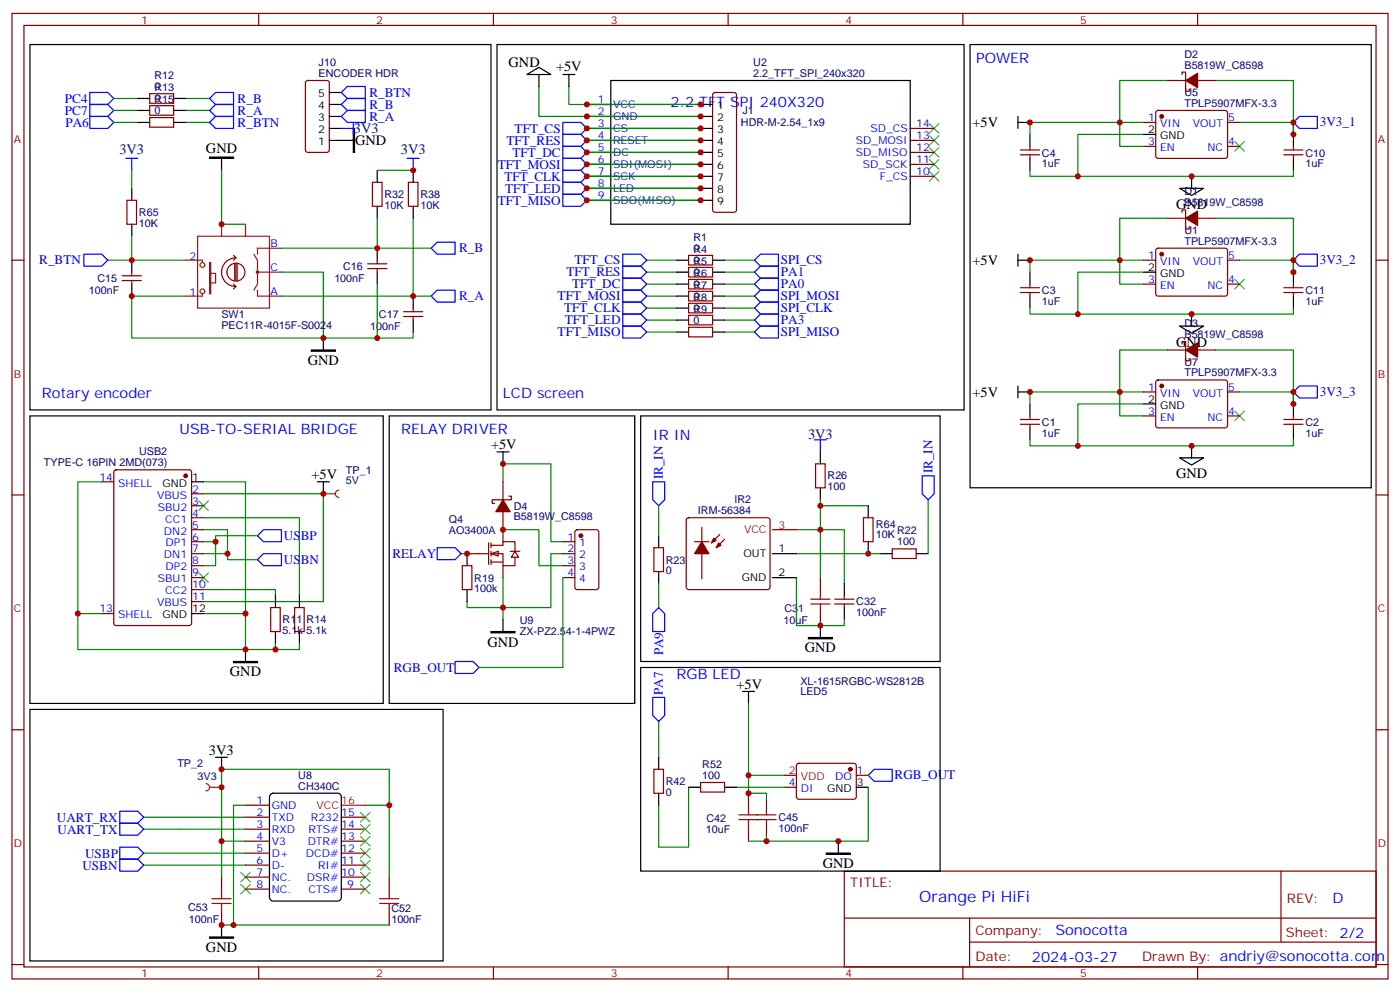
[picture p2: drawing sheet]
<svg xmlns="http://www.w3.org/2000/svg" width="412mm" height="292mm" viewBox="0 0 412 292" stroke-linecap="round" stroke-linejoin="round" font-family="sans-serif">
<g fill="none" stroke="#870000" stroke-width=".35">
<path d="M3.5 4h405.4v284.3h-405.4zM7.1 7.5h398.2v277.3h-398.2zM76.2 4v3.5M145.3 4v3.5M214.5 4v3.5M283.6 4v3.5M352.8 4v3.5M44.1 34.6h7.1v2.9h-7.1zM44.1 31.1h7.1v2.8h-7.1zM44.1 27.6h7.1v2.8h-7.1zM90.2 23.9l.5-.2h5.6l.7 .4v20.1l-.4 .6-5.9 .1-.7-.5v-20zM172.9 37.8h7"/>
<path d="M172.9 30.8h7M172.9 34.3h7M210.1 27.4l.5-.2h5.7l.5 .2 .2 .5v33.9l-.3 .5-.4 .2h-5.7l-.5-.2-.2-.5v-33.9zM268.1 37.8h7.1M37.4 59h2.8v7h-2.8zM109.7 53.7h2.8v7h-2.8zM120.3 53.7h2.8v7h-2.8zM172.9 41.3h7M172.9 44.9h7M172.9 48.4h7M172.9 51.9h7M172.9 55.5h7"/>
<path d="M172.9 59h7M268.1 41.3h7.1M268.1 44.9h7.1M268.1 48.4h7.1M268.1 51.9h7.1M3.5 76.6h3.6M108.3 79.1h5.6M108.3 77.7h5.6M111.1 76.6v1.1M111.1 79.1v1.1M202.8 78.7h7.1v2.9h-7.1zM202.8 75.2h7.1v2.8h-7.1z"/>
<path d="M405.3 76.6h3.6M36 82.6h5.6M36 81.2h5.6M38.8 80.2v1M38.8 82.6v1.1M118.9 93.2h5.6M118.9 91.8h5.6M121.7 90.7v1.1M121.7 93.2v1.1M202.8 96.4h7.1v2.8h-7.1zM202.8 92.9h7.1v2.8h-7.1zM202.8 89.3h7.1v2.8h-7.1z"/>
<path d="M202.8 85.8h7.1v2.8h-7.1zM202.8 82.3h7.1v2.8h-7.1zM33.7 138.6l.5-.2h21.5l.7 .4v44.7l-.4 .7h-21.8l-.6-.4-.1-44.7zM3.5 145.8h3.6M30 141.9h3.5M56.4 145.4h3.6M56.4 148.9h3.6M56.4 152.5h3.6M56.4 156h3.6M56.4 159.5h3.6M405.3 145.8h3.6M56.4 163.1h3.6"/>
<path d="M56.4 166.6h3.6M56.4 170.1h3.6M56.4 173.6h3.6M56.4 177.2h3.6M30 180.7h3.5M3.5 214.9h3.6M405.3 214.9h3.6M72.3 237.1h7.1M65.3 258.3v3.5M72.3 240.7h7.1M72.3 244.2h7.1M72.3 247.7h7.1"/>
<path d="M72.3 251.2h7.1M72.3 254.8h7.1M72.3 258.3h7.1M100.5 240.7h7.1M100.5 244.2h7.1M100.5 247.7h7.1M100.5 251.2h7.1M100.5 254.8h7.1M100.5 258.3h7.1M114.7 258.3v3.5M248.7 256.5h156.6v28.3h-156.6zM377.3 256.6v20.8"/>
<path d="M65.3 268.9v3.5M72.3 261.8h7.1M100.5 261.8h7.1M114.7 268.9v3.5M248.7 270.4h156.5M285.6 277.4h119.6M285.6 270.4v14.1M3.5 284.1h3.6M76.2 284.8v3.5M145.3 284.8v3.5M214.5 284.8v3.5M283.6 284.8v3.5"/>
<path d="M352.8 284.8v3.5M405.3 284.1h3.6"/>
</g>
<path d="M104.1 37.8h.3v7.1h-.3zM61.7 46.3h7.1v.3h-7.1zM91.7 103.1h7.1v.3h-7.1zM68.8 194.8h7v.4h-7zM61.7 275.9h7.1v.4h-7.1z" fill="#000" stroke="#000" stroke-width=".35"/>
<g fill="none" stroke="#000" stroke-width=".35">
<path d="M8.8 13.1h135.8v107.6h-135.8zM146.4 13.1h137.6v107.6h-137.6zM40.6 36.1h3.5M40.6 32.5h3.5M40.6 29h3.5M51.2 36.1h3.5M51.2 32.5h3.5M51.2 29h3.5M97 37.8h3.5M97 34.3h3.5M97 30.8h3.5M97 27.2h3.5"/>
<path d="M155.2 21.9l3.5-2.1 3.6 2.1zM158.7 21.9v3.6M165.8 21.9h3.5M167.6 21.9v3.6M179.9 23.7h88.2v42.3h-88.2zM206.4 37.8h3.5M206.4 34.3h3.5M206.4 30.8h3.5M38.8 55.5v3.5M65.3 46.6v3.6M97 41.3h7.1M111.1 50.2v3.5"/>
<path d="M121.7 50.2v3.5M206.4 41.3h3.5M206.4 44.9h3.5M206.4 48.4h3.5M206.4 51.9h3.5M206.4 55.5h3.5M206.4 59h3.5M38.8 66v3.6M38.8 76.6v3.6M111.1 60.7v3.6M111.1 73.1v3.5M121.7 60.7v3.6"/>
<path d="M199.3 76.6h3.5M209.9 76.6h3.5M38.8 83.7v3.5M95.2 99.6v3.5M111.1 80.2v3.5M121.7 87.2v3.5M121.7 94.3v3.5M199.3 97.8h3.5M199.3 94.3h3.5M199.3 90.7h3.5M199.3 87.2h3.5M199.3 83.7h3.5"/>
<path d="M199.3 80.2h3.5M209.9 97.8h3.5M209.9 94.3h3.5M209.9 90.7h3.5M209.9 87.2h3.5M209.9 83.7h3.5M209.9 80.2h3.5M8.8 122.5h104.1v84.7h-104.1zM56.4 141.9h3.6M56.4 180.7h3.6M72.3 191.3v3.5M8.8 208.9h121.7v74.1h-121.7z"/>
<path d="M63.5 223h3.5M65.3 223v3.6M79.6 234l.8-.4h19.1l.8 .4 .2 .7v29.6l-.4 .9-.6 .2h-19.1l-.8-.5-.2-.6v-29.6zM65.3 272.4v3.5"/>
</g>
<g fill="none" stroke="#00f" stroke-width=".35">
<path d="M26.5 30.8h5.2l1.8 1.7-1.8 1.8h-5.2zM26.5 27.2h5.2l1.8 1.8-1.8 1.8h-5.2zM26.5 34.3h5.2l1.8 1.8-1.8 1.7h-5.2zM63.5 34.3h5.3v3.5h-5.3l-1.8-1.7zM63.5 30.8h5.3v3.5h-5.3l-1.8-1.8zM63.5 27.2h5.3v3.6h-5.3l-1.8-1.8zM100.5 34.3l1.8-1.8h5.3v3.6h-5.3zM100.5 30.8l1.8-1.8h5.3v3.5h-5.3zM100.5 27.2l1.8-1.7h5.3v3.5h-5.3zM100.5 37.8h3.6M104.1 36.1v3.5M165.8 39.6h5.3l1.8 1.7-1.8 1.8h-5.3z"/>
<path d="M165.8 36.1h5.3l1.8 1.7-1.8 1.8h-5.3zM37 46.6h3.6M38.8 46.6v3.6M119.9 46.6h3.6M121.7 46.6v3.6M165.8 57.2h5.3l1.8 1.8-1.8 1.7h-5.3zM165.8 53.7h5.3l1.8 1.8-1.8 1.7h-5.3zM165.8 50.2h5.3l1.8 1.7-1.8 1.8h-5.3zM165.8 46.6h5.3l1.8 1.8-1.8 1.8h-5.3zM165.8 43.1h5.3l1.8 1.8-1.8 1.7h-5.3zM24.7 74.9h5.3l1.7 1.7-1.7 1.8h-5.3zM127 73.1l1.8-1.8h5.3v3.6h-5.3z"/>
<path d="M183.4 78.4h5.3l1.8 1.8-1.8 1.7h-5.3zM183.4 74.9h5.3l1.8 1.7-1.8 1.8h-5.3zM222.2 76.6l1.8-1.7h5.3v3.5h-5.3zM224 78.4h5.3v3.5h-5.3l-1.8-1.7zM127 87.2l1.8-1.8h5.3v3.6h-5.3zM183.4 96h5.3l1.8 1.8-1.8 1.8h-5.3zM183.4 92.5h5.3l1.8 1.8-1.8 1.7h-5.3zM183.4 89h5.3l1.8 1.7-1.8 1.8h-5.3zM183.4 85.4h5.3l1.8 1.8-1.8 1.8h-5.3zM183.4 81.9h5.3l1.8 1.8-1.8 1.7h-5.3zM222.2 94.3l1.8-1.8h5.3v3.5h-5.3zM222.2 83.7l1.8-1.8h5.3v3.5h-5.3z"/>
<path d="M222.2 87.2l1.8-1.8h5.3v3.6h-5.3zM222.2 90.7l1.8-1.7h5.3v3.5h-5.3zM224 96h5.3v3.6h-5.3l-1.8-1.8zM75.8 157.8l1.8-1.8h5.3v3.5h-5.3zM75.8 164.8l1.8-1.7h5.3v3.5h-5.3zM35.3 238.9h5.3l1.7 1.8-1.7 1.7h-5.3zM35.3 242.4h5.3l1.7 1.8-1.7 1.8h-5.3zM35.3 253h5.3l1.7 1.8-1.7 1.7h-5.3zM35.3 249.5h5.3l1.7 1.7-1.7 1.8h-5.3z"/>
</g>
<g fill="none" stroke="#008700" stroke-width=".35">
<path d="M33.5 29h7.1M33.5 32.5h7.1M33.5 36.1h7.1M54.7 29h7M54.7 32.5h7M54.7 36.1h7M158.7 25.5v8.8h47.7h-33.5M167.6 25.5v5.3h38.8h-33.5M172.9 37.8h33.5M38.8 50.2v5.3M65.3 50.2v15.8h7M111.1 50.2h10.6"/>
<path d="M172.9 41.3h33.5M172.9 44.9h33.5M172.9 48.4h33.5M172.9 51.9h33.5M172.9 55.5h33.5M172.9 59h33.5M31.7 76.6h7.1M38.8 69.6v7h15.9M111.1 64.3v8.8h-28.2M111.1 73.1h15.9M121.7 64.3v22.9h-38.8M190.5 76.6h8.8"/>
<path d="M213.4 76.6h8.8M54.7 87.2h-15.9v12.4h56.4M82.9 80.2h12.3v19.4h26.5v-1.8M111.1 83.7v15.9M121.7 87.2h5.3M190.5 87.2h8.8M190.5 80.2h8.8M190.5 83.7h8.8M190.5 90.7h8.8M190.5 94.3h8.8M190.5 97.8h8.8M213.4 87.2h8.8"/>
<path d="M213.4 80.2h8.8M213.4 83.7h8.8M213.4 90.7h8.8M213.4 94.3h8.8M213.4 97.8h8.8M30 141.9h-7.1v38.8h7.1M60 152.5h28.2v22.9M60 145.4h35.2v31.8h-35.2M60 156h7v8.8h8.8M60 141.9h12.3v38.8M60 159.5h3.5M75.8 157.8h-12.3v8.8h-3.5"/>
<path d="M60 173.6h21.1v1.8M60 163.1h7M22.9 180.7v10.6h49.4v-10.6h-12.3M72.3 237.1h-3.5v35.3M107.6 237.1h7.1v-10.5h-49.4v21.1h7M114.7 237.1v21.2M42.3 244.2h30M42.3 240.7h30M42.3 254.8h30M42.3 251.2h30M65.3 247.7v10.6M65.3 272.4h49.4"/>
</g>
<g fill="none" stroke="#3c3" stroke-width=".35">
<path d="M273.8 39.9l2.8 2.9M273.8 36.4l2.8 2.8M276.6 39.9l-2.8 2.9M276.6 36.4l-2.8 2.8M273.8 50.5l2.8 2.8M273.8 47l2.8 2.8M273.8 43.5l2.8 2.8M276.6 50.5l-2.8 2.8M276.6 47l-2.8 2.8M276.6 43.5l-2.8 2.8M58.6 147.5l2.8 2.9M61.4 147.5l-2.8 2.9"/>
<path d="M58.6 168.7l2.8 2.8M61.4 168.7l-2.8 2.8M106.2 239.3l2.8 2.8M109 239.3l-2.8 2.8M70.9 256.9l2.8 2.8M73.7 256.9l-2.8 2.8M106.2 256.9l2.8 2.8M106.2 253.4l2.8 2.8M106.2 249.8l2.8 2.9M109 256.9l-2.8 2.8M109 253.4l-2.8 2.8M109 249.8l-2.8 2.9"/>
<path d="M70.9 260.4l2.8 2.8M73.7 260.4l-2.8 2.8M106.2 260.4l2.8 2.8M109 260.4l-2.8 2.8"/>
</g>
<g fill="none" stroke="#8c2424" stroke-width=".35">
<path d="M54.7 76.6h4.9v.7M58.2 69.6h21.2v21.1h-21.2zM61.7 77.3h.4v9.2h-.4zM65.3 66v3.6M72.3 66v3.6M74.8 74.9l1 1.7v7.1l-1 1.7M82.9 73.1h-7.1v1.8M59.6 86.5v.7h-4.9M62.1 80.5h1.4v2.8h-1.4M75.8 85.4v1.8h7.1M75.8 80.2h7.1M60.7 230.8a1.06 1.06 0 0 1 1 1 1.06 1.06 0 0 1-1 1.1"/>
<path d="M61.7 231.8h3.6"/>
<circle cx="59.6" cy="78" r=".71"/>
<circle cx="59.6" cy="85.8" r=".71"/>
<circle cx="75.8" cy="80.2" r=".35"/>
</g>
<path d="M68.8 75.2l.7 .7M69.1 77.7v4.9M69.5 75.9a4.2 4.2 0 0 0-4.2 4.3 4.2 4.2 0 0 0 4.2 4.2M69.5 75.9l-.7 .7M69.5 77.7v4.9M69.8 77.7v4.9M66.9 80a2.65 2.65 0 0 1 3.8-2.2 2.65 2.65 0 0 1 .4 4.4 2.65 2.65 0 0 1-4.2-1.4v-.6M68.8 83.7l.7 .7M69.5 84.4l-.7 .7" fill="none" stroke="#850000" stroke-width=".35"/>
<path d="M62.4 266.1h5.7M62.4 264.7h5.7M65.3 261.8v2.9M65.3 266.1v2.8M111.8 266.1h5.7M111.8 264.7h5.7M114.7 261.8v2.9M114.7 266.1v2.8" fill="none" stroke="#a10000" stroke-width=".35"/>
<path d="M100.5 237.1h7.1" fill="none" stroke="#f00" stroke-width=".35"/>
<circle cx="54.7" cy="140.1" r=".53" fill="#870000" stroke="#870000" stroke-width=".35"/>
<circle cx="65.3" cy="231.8" r=".18" fill="#8c2424"/>
<path d="M363.7 41.7l2.8 2.8M366.5 41.7l-2.8 2.8M363.7 82.3l2.8 2.8M366.5 82.3l-2.8 2.8M363.7 121.1l2.8 2.8M366.5 121.1l-2.8 2.8M106.2 242.8l2.8 2.8M106.2 246.3l2.8 2.8M109 242.8l-2.8 2.8M109 246.3l-2.8 2.8" fill="none" stroke="#3c3" stroke-width=".35"/>
<g fill="none" stroke="#008700" stroke-width=".35">
<path d="M336.9 39.6h-19.4v12.3M336.9 36.1h-33.5v3.5M344 23.7h-14.2v19.4h7.1M358.1 23.7h22.9v15.9M365.1 36.1h15.9v3.5M381 36.1v3.5M303.4 50.2v1.7h77.6v-1.7M336.9 76.6h-33.5v3.6M344 64.3h-14.2v19.4h7.1M358.1 64.3h22.9v15.9M365.1 76.6h15.9v3.6M381 76.6v3.6"/>
<path d="M303.4 90.7v1.8h77.6v-1.8M336.9 80.2h-19.4v12.3M336.9 119h-19.4v12.3M336.9 115.4h-33.5v3.6M344 103.1h-14.2v19.4h7.1M358.1 103.1h22.9v15.9M365.1 115.4h15.9v3.6M381 115.4v3.6M303.4 129.5v1.8h77.6v-1.8M81.1 189.5v1.8h-8.8M88.2 189.5v1.8h-7.1"/>
</g>
<g fill="none" stroke="#870000" stroke-width=".35">
<path d="M300.6 45.6h5.6M300.6 44.2h5.6M303.4 43.1v1.1M303.4 45.6v1M378.2 45.6h5.6M378.2 44.2h5.6M381 43.1v1.1M381 45.6v1M300.6 86.1h5.6M300.6 84.7h5.6M303.4 83.7v1M303.4 86.1v1.1"/>
<path d="M378.2 86.1h5.6M378.2 84.7h5.6M381 83.7v1M381 86.1v1.1M300.6 125h5.6M300.6 123.5h5.6M303.4 122.5v1M303.4 125v1M378.2 125h5.6M378.2 123.5h5.6M381 122.5v1M381 125v1"/>
<path d="M79.7 178.9h2.8v7.1h-2.8zM86.8 178.9h2.8v7.1h-2.8z"/>
</g>
<g fill="none" stroke="#000" stroke-width=".35">
<path d="M285.8 13.1h118.1v130.6h-118.1zM299.9 34.3v3.5M299.9 36.1h3.5M303.4 39.6v3.5M381 39.6v3.5M303.4 46.6v3.6M347.5 55.5h7l-3.5 2.1zM351 51.9v3.6M381 46.6v3.6M299.9 74.9v3.5M299.9 76.6h3.5M303.4 80.2v3.5"/>
<path d="M303.4 87.2v3.5M347.5 96h7l-3.5 2.1zM351 92.5v3.5M381 80.2v3.5M381 87.2v3.5M299.9 115.4h3.5M299.9 113.7v3.5M303.4 119v3.5M381 119v3.5M303.4 126v3.5M347.5 134.8h7l-3.5 2.1zM351 131.3v3.5"/>
<path d="M381 126v3.5M81.1 175.4v3.5M88.2 175.4v3.5M81.1 186v3.5M88.2 186v3.5"/>
</g>
<path d="M381 36.1l1.8-1.8h5.3v3.5h-5.3zM381 76.6l1.8-1.7h5.3v3.5h-5.3zM381 115.4l1.8-1.7h5.3v3.5h-5.3z" fill="none" stroke="#00f" stroke-width=".35"/>
<g fill="#fff" stroke="#870000" stroke-width=".35">
<path d="M144.6 163.1l2.2-.8v1.5z"/>
<path d="M151.7 162.3l1.1 1.8h-2.2z"/>
</g>
<g fill="none" stroke="#870000" stroke-width=".35">
<path d="M240.2 136.6h2.9v7.1h-2.9zM143.9 159.9v6.3M144.6 159.9v1.4M148.2 156v3.5M165.8 159.5h3.5M169.6 156.2l.4-.2h5.7l.6 .4 .1 16.5-.5 .7h-5.9l-.6-.4-.1-16.5zM254.4 152.5h2.8v7h-2.8zM136.2 166.6h2.8v7h-2.8zM137.6 163.1h6.3M144.6 160.6h3.6v-1.1h3.5v2.8M144.6 163.1h3.6v3.5h3.5v-2.5M144.6 165.5h3.6"/>
<path d="M144.6 162.3v1.5M144.6 164.8v1.4M148.2 166.6v3.5M150.3 162.3h2.8M165.8 163.1h3.5M165.8 166.6h3.5M165.8 170.1h3.5M192.6 161.3h2.8v7h-2.8zM241.7 170.1v3.5M245.9 176.5h5.6M245.9 177.9h5.6M248.7 175.4v1.1"/>
<path d="M248.7 177.9v1M262.8 161.6h7.1v2.9h-7.1zM241.7 180.7v3.5M192.6 226.6h2.8v7h-2.8zM206.4 230.4h7v2.9h-7zM220.5 233.6v3.5M225.8 235.4v3.5M231.1 231.8h3.5M234.8 225l.5-.2h16.5l.4 .7v9.4l-.7 .5-16.5-.1-.4-.6v-9.2zM252.2 228.3h3.6M220.5 244.2v3.5M225.8 242.4v3.6"/>
</g>
<g fill="none" stroke="#008700" stroke-width=".35">
<path d="M148.2 156h10.5v10.6h7.1M148.2 141.9v-5.3h14.1v22.9h3.5M194 148.9v8.9M234.6 156h14.1v15.9M241.7 148.9h14.1M241.7 147.2v22.9M273.4 147.2v15.9M135.8 163.1h1.8M148.2 170.1v12.4M165.8 163.1h-3.5v15.8h-24.7v-1.7M165.8 170.1v26.5h-24.7M194 171.9v7"/>
<path d="M234.6 170.1v14.1h14.1v-1.7M234.6 163.1h24.7M194 212.4v10.6M220.5 207.2v26.4h5.3v1.8M202.8 231.8v17.7h-8.8v-12.4M217 231.8h14.1M220.5 228.3h10.6M255.8 231.8v15.9h-35.3M225.8 246v1.7"/>
</g>
<g fill="none" stroke="#000" stroke-width=".35">
<path d="M114.7 122.5h72.3v84.7h-72.3zM146.4 133.1h3.5M148.2 133.1v3.5M188.7 122.5h88.2v72.3h-88.2zM241.7 133.1v3.5M93.5 141.9h3.5M95.2 141.9v3.5M194 157.8v3.5M241.7 143.7v3.5M255.8 148.9v3.6M255.8 159.5v3.6M137.6 163.1v3.5"/>
<path d="M137.6 173.6v3.6M194 168.3v3.6M248.7 171.9v3.5M248.7 178.9v3.6M259.3 163.1h3.5M269.9 163.1h3.5M148.2 182.5v3.5M188.7 196.6h88.2v59.9h-88.2zM241.7 184.2v3.5M218.7 203.6h3.5M220.5 203.6v3.6M194 223v3.6"/>
<path d="M194 233.6v3.5M202.8 231.8h3.6M213.4 231.8h3.6M252.2 231.8h3.6M246.9 247.7v3.5"/>
</g>
<path d="M144.6 186h7.1v.3h-7.1zM238.1 187.7h7.1v.4h-7.1zM243.4 251.2h7.1v.4h-7.1z" fill="#000" stroke="#000" stroke-width=".35"/>
<path d="M239.9 129.5h3.5M241.7 129.5v3.6M192.3 141.9h3.5v5.3l-1.8 1.7-1.7-1.7zM271.6 140.1h3.6v5.3l-1.8 1.8-1.8-1.8zM128.8 161.3h5.3l1.7 1.8-1.7 1.7h-5.3zM134.1 194.8h5.2l1.8 1.8-1.8 1.7h-5.2zM192.3 180.7l1.7-1.8 1.8 1.8v5.3h-3.5zM192.3 205.4h3.5v5.3l-1.8 1.7-1.7-1.7zM255.8 228.3l1.7-1.7h5.3v3.5h-5.3z" fill="none" stroke="#00f" stroke-width=".35"/>
<g fill="#870000" stroke="#870000" stroke-width=".35">
<circle cx="171.1" cy="157.8" r=".53"/>
<circle cx="250.5" cy="226.6" r=".53"/>
</g>
<path d="M238.8 177.9h5.7M238.8 176.5h5.7M241.7 173.6v2.9M241.7 177.9v2.8M217.7 240h10.9M220.5 237.1v2.9M225.8 238.9v1.1M217.7 241.4h10.9M220.5 241.4v2.8M225.8 241.4v1" fill="none" stroke="#a10000" stroke-width=".35"/>
<path d="M231.1 228.3h3.5" fill="none" stroke="#f00" stroke-width=".35"/>
<path d="M95.2 145.4h3.6M99.8 144.4a1.06 1.06 0 0 0-1 1 1.06 1.06 0 0 0 1 1.1" fill="none" stroke="#8c2424" stroke-width=".35"/>
<circle cx="95.3" cy="145.4" r=".18" fill="#8c2424"/>
<g fill="none" stroke="#870000" stroke-width=".35">
<path d="M336.9 36.1h3.5M340.7 32.7l.4-.2 20.1 .1 .4 .6-.1 13-.6 .4h-20l-.5-.7v-12.7zM344 23.7h5.2M348.2 21.9v-.7h1v5.7h1.1v-.7M352.8 23.7h5.3M361.6 36.1h3.5M336.9 43.1h3.5M361.6 43.1h3.5M336.9 76.6h3.5M340.7 73.3l.4-.2 20.1 .1 .4 .6-.1 13-.6 .4-20-.1-.5-.6v-12.7zM344 64.3h5.2M348.2 62.5v-.7h1v5.7h1.1v-.8"/>
<path d="M352.8 64.3h5.3M361.6 76.6h3.5M336.9 83.7h3.5M361.6 83.7h3.5M336.9 115.4h3.5M340.7 112.1l.4-.2 20.1 .1 .4 .6-.1 13-.6 .4-20-.1-.5-.6v-12.7zM344 103.1h5.2M348.2 101.3v-.7h1v5.7h1.1v-.7M352.8 103.1h5.3M361.6 115.4h3.5M336.9 122.5h3.5M361.6 122.5h3.5"/>
<path d="M148.2 141.9v5.3M148.2 150.7v5.3M149.9 146.1h.7v1.1h-5.6v1h.7"/>
</g>
<g fill="#870000" stroke="#870000" stroke-width=".35">
<path d="M349.2 103.1l3.6-2.1v4.2z"/>
<path d="M349.2 64.3l3.6-2.1v4.2z"/>
<path d="M349.2 23.7l3.6-2.1v4.2z"/>
<path d="M148.2 147.2l2.1 3.5h-4.3z"/>
<circle cx="342.2" cy="113.7" r=".53"/>
<circle cx="342.2" cy="74.9" r=".53"/>
<circle cx="342.2" cy="34.3" r=".53"/>
</g>
<path d="M336.9 39.6h3.5M336.9 80.2h3.5M336.9 119h3.5" fill="none" stroke="#000" stroke-width=".35"/>
<path d="M202.4 152.7l.4-.2h23.3l.5 .2 .2 .5v19.7l-.2 .5-.5 .2h-23.3l-.5-.2-.2-.5v-19.7z" fill="#fff" stroke="#870000" stroke-width=".35"/>
<path d="M227.5 163.1h7.1M227.5 170.1h7.1" fill="none" stroke="#000" stroke-width=".35"/>
<path d="M227.5 156h7.1" fill="none" stroke="#f00" stroke-width=".35"/>
<g fill="#870000" stroke="#870000" stroke-width=".35">
<path d="M206.7 159.5l2.1 3.6h-4.2z"/>
<path d="M211.7 159.9l.7 .7-1.4 .7z"/>
<path d="M210.3 158.5l.7 .7-1.5 .7z"/>
</g>
<path d="M204.6 159.5h4.2M206.7 155.3v15.2M212 157.4l-2.5 2.5M213.4 158.8l-2.4 2.5" fill="none" stroke="#870000" stroke-width=".35"/>
<g fill="#c00">
<circle cx="38.8" cy="87.2" r=".88"/>
<circle cx="121.7" cy="87.2" r=".88"/>
<circle cx="111.1" cy="73.1" r=".88"/>
<circle cx="121.7" cy="50.2" r=".88"/>
<circle cx="38.8" cy="76.6" r=".88"/>
<circle cx="111.1" cy="99.6" r=".88"/>
<circle cx="95.3" cy="99.6" r=".88"/>
<circle cx="65.3" cy="66" r=".88"/>
<circle cx="172.9" cy="30.8" r=".88"/>
<circle cx="172.9" cy="34.3" r=".88"/>
<circle cx="172.9" cy="37.8" r=".88"/>
<circle cx="172.9" cy="41.3" r=".88"/>
<circle cx="172.9" cy="44.9" r=".88"/>
<circle cx="172.9" cy="48.4" r=".88"/>
<circle cx="172.9" cy="51.9" r=".88"/>
<circle cx="172.9" cy="55.5" r=".88"/>
<circle cx="172.9" cy="59" r=".88"/>
<circle cx="206.4" cy="30.8" r=".88"/>
<circle cx="206.4" cy="34.3" r=".88"/>
<circle cx="206.4" cy="37.8" r=".88"/>
<circle cx="206.4" cy="41.3" r=".88"/>
<circle cx="206.4" cy="44.9" r=".88"/>
<circle cx="206.4" cy="48.4" r=".88"/>
<circle cx="206.4" cy="51.9" r=".88"/>
<circle cx="206.4" cy="55.5" r=".88"/>
<circle cx="206.4" cy="59" r=".88"/>
<circle cx="65.3" cy="226.6" r=".88"/>
<circle cx="68.8" cy="272.4" r=".88"/>
<circle cx="114.7" cy="237.1" r=".88"/>
<circle cx="65.3" cy="272.4" r=".88"/>
<circle cx="65.3" cy="247.7" r=".88"/>
<circle cx="67" cy="163.1" r=".88"/>
<circle cx="63.5" cy="159.5" r=".88"/>
<circle cx="72.3" cy="180.7" r=".88"/>
<circle cx="72.3" cy="191.3" r=".88"/>
<circle cx="22.9" cy="180.7" r=".88"/>
<circle cx="65.3" cy="231.8" r=".88"/>
<circle cx="381" cy="119" r=".88"/>
<circle cx="381" cy="80.2" r=".88"/>
<circle cx="381" cy="39.6" r=".88"/>
<circle cx="317.5" cy="131.3" r=".88"/>
<circle cx="351" cy="131.3" r=".88"/>
<circle cx="317.5" cy="92.5" r=".88"/>
<circle cx="351" cy="92.5" r=".88"/>
<circle cx="317.5" cy="51.9" r=".88"/>
<circle cx="351" cy="51.9" r=".88"/>
<circle cx="303.4" cy="115.4" r=".88"/>
<circle cx="329.8" cy="115.4" r=".88"/>
<circle cx="381" cy="115.4" r=".88"/>
<circle cx="303.4" cy="76.6" r=".88"/>
<circle cx="329.8" cy="76.6" r=".88"/>
<circle cx="381" cy="76.6" r=".88"/>
<circle cx="381" cy="36.1" r=".88"/>
<circle cx="329.8" cy="36.1" r=".88"/>
<circle cx="303.4" cy="36.1" r=".88"/>
<circle cx="81.1" cy="191.3" r=".88"/>
<circle cx="137.6" cy="163.1" r=".88"/>
<circle cx="148.2" cy="136.6" r=".88"/>
<circle cx="148.2" cy="178.9" r=".88"/>
<circle cx="246.9" cy="247.7" r=".88"/>
<circle cx="225.8" cy="247.7" r=".88"/>
<circle cx="241.7" cy="148.9" r=".88"/>
<circle cx="255.8" cy="163.1" r=".88"/>
<circle cx="241.7" cy="156" r=".88"/>
<circle cx="241.7" cy="184.2" r=".88"/>
<circle cx="220.5" cy="228.3" r=".88"/>
<circle cx="220.5" cy="233.6" r=".88"/>
<circle cx="95.3" cy="145.4" r=".88"/>
<circle cx="148.2" cy="156" r=".88"/>
</g>
<text font-size="4.6" fill="#00f" x="270.8" y="265.6">Orange Pi HiFi</text>
<g font-size="4.2">
<text x="149.8" y="19.8">GND</text>
<text x="163.8" y="20.8">+5V</text>
<text x="286.4" y="37.5">+5V</text>
<text x="60.7" y="45">GND</text>
<text x="104.6" y="42.7">GND</text>
<text x="346.4" y="61.5">GND</text>
<text x="286.4" y="78">+5V</text>
<text x="90.7" y="107.4">GND</text>
<text x="346.4" y="102.1">GND</text>
<text x="286.4" y="116.8">+5V</text>
<text x="144.6" y="132.4">+5V</text>
<text x="91.7" y="141.2">+5V</text>
<text x="346.4" y="140.9">GND</text>
<text x="143.6" y="190.4">GND</text>
<text x="237.1" y="192">GND</text>
<text x="67.7" y="199.1">GND</text>
<text x="217" y="202.9">+5V</text>
<text x="61.5" y="222.3">3V3</text>
<text x="242.4" y="255.6">GND</text>
<text x="60.7" y="280.3">GND</text>
</g>
<g font-size="4.2" fill="#00f">
<text x="287.5" y="18.4">POWER</text>
<text x="197.6" y="31.5">2.2 TFT SPI 240X320</text>
<text x="12.3" y="117.2">Rotary encoder</text>
<text x="148.2" y="117.2">LCD screen</text>
<text x="52.9" y="127.8">USB-TO-SERIAL BRIDGE</text>
<text x="118.2" y="127.8">RELAY DRIVER</text>
<text x="192.3" y="129.5">IR IN</text>
<text x="199.3" y="200.1">RGB LED</text>
<text x="392.5" y="265.8">D</text>
<text x="310.9" y="275.4">Sonocotta</text>
<text x="304" y="283.2">2024-03-27</text>
</g>
<g font-size="4.2" fill="#000080">
<text x="104.3" y="39.3">3V3</text>
<text x="35.2" y="45.5">3V3</text>
<text x="118.1" y="45.5">3V3</text>
<text x="238" y="129.2">3V3</text>
</g>
<g font-size="3.9" fill="#00f">
<text x="108.8" y="28.5">R_BTN</text>
<text x="19.1" y="33.8">PC7</text>
<text x="19.1" y="30.3">PC4</text>
<text x="70" y="33.8">R_A</text>
<text x="70" y="30.2">R_B</text>
<text x="108.8" y="35.5">R_A</text>
<text x="108.8" y="32">R_B</text>
<text x="19.3" y="37.3">PA6</text>
<text x="70" y="37.3">R_BTN</text>
<text x="151.6" y="39.1">TFT_CS</text>
<text x="388.8" y="37.1">3V3_1</text>
<text x="149.2" y="42.6">TFT_RES</text>
<text x="150.9" y="46.1">TFT_DC</text>
<text x="146.6" y="49.7">TFT_MOSI</text>
<text x="148.6" y="53.2">TFT_CLK</text>
<text x="148.8" y="56.7">TFT_LED</text>
<text x="146.6" y="60.3">TFT_MISO</text>
<text x="11.6" y="77.9">R_BTN</text>
<text x="135.3" y="74.3">R_B</text>
<text x="169.2" y="77.9">TFT_CS</text>
<text x="230" y="77.9">SPI_CS</text>
<text x="388.8" y="77.8">3V3_2</text>
<text x="166.9" y="81.4">TFT_RES</text>
<text x="230" y="81.4">PA1</text>
<text x="135.3" y="88.4">R_A</text>
<text x="164.3" y="88.5">TFT_MOSI</text>
<text x="168.6" y="84.9">TFT_DC</text>
<text x="230" y="84.9">PA0</text>
<text x="230" y="88.5">SPI_MOSI</text>
<text x="166.2" y="92">TFT_CLK</text>
<text x="166.4" y="95.5">TFT_LED</text>
<text x="230" y="95.5">PA3</text>
<text x="230" y="92">SPI_CLK</text>
<text x="164.3" y="99.1">TFT_MISO</text>
<text x="230" y="99.1">SPI_MISO</text>
<text x="388.8" y="116.5">3V3_3</text>
<text x="195.3" y="141.2" transform="rotate(-90 195.3 141.2)">IR_IN</text>
<text x="274.7" y="139.4" transform="rotate(-90 274.7 139.4)">IR_IN</text>
<text x="83.6" y="158.9">USBP</text>
<text x="83.6" y="166">USBN</text>
<text x="115.6" y="164.2">RELAY</text>
<text x="116" y="197.8">RGB_OUT</text>
<text x="195.4" y="193" transform="rotate(-90 195.4 193)">PA9</text>
<text x="195.3" y="204.7" transform="rotate(-90 195.3 204.7)">PA7</text>
<text x="263.5" y="229.5">RGB_OUT</text>
<text x="16.8" y="241.9">UART_RX</text>
<text x="17" y="245.5">UART_TX</text>
<text x="24.3" y="256.1">USBN</text>
<text x="25.1" y="252.6">USBP</text>
</g>
<g font-size="3.9" fill="#800">
<text x="250.5" y="261.1">TITLE:</text>
<text x="379.1" y="265.8">REV:</text>
<text x="287.4" y="275.3">Company:</text>
<text x="378.7" y="275.9">Sheet: 2/2</text>
<text x="287.4" y="283">Date:</text>
<text x="336.4" y="283.1">Drawn By: andriy@sonocotta.com</text>
</g>
<g font-size="3.2" fill="#800">
<text x="41.6" y="6.9">1</text>
<text x="110.8" y="6.9">2</text>
<text x="179.9" y="6.9">3</text>
<text x="249.1" y="6.9">4</text>
<text x="318.2" y="6.9">5</text>
<text x="4.1" y="42.1">A</text>
<text x="405.9" y="42.1">A</text>
<text x="4.1" y="111.2">B</text>
<text x="405.9" y="111.2">B</text>
<text x="4.1" y="180.3">C</text>
<text x="405.9" y="180.3">C</text>
<text x="4.1" y="249.5">D</text>
<text x="405.9" y="249.5">D</text>
<text x="41.6" y="287.8">1</text>
<text x="110.8" y="287.8">2</text>
<text x="179.9" y="287.8">3</text>
<text x="249.1" y="287.8">4</text>
<text x="318.2" y="287.8">5</text>
</g>
<g font-size="3.2" fill="#000080">
<text x="348.9" y="17">D2</text>
<text x="45.5" y="23.2">R12</text>
<text x="93.9" y="22.6">ENCODER HDR</text>
<text x="93.9" y="19.4">J10</text>
<text x="221.9" y="22.6">2.2_TFT_SPI_240x320</text>
<text x="221.9" y="19.4">U2</text>
<text x="348.9" y="20.2">B5819W_C8598</text>
<text x="45.5" y="26.8">R13</text>
<text x="45.5" y="26.5">0</text>
<text x="348.9" y="28.3">U5</text>
<text x="45.5" y="33.6">0</text>
<text x="45.5" y="30.3">R15</text>
<text x="45.5" y="30.1">0</text>
<text x="218.7" y="33.7">J1</text>
<text x="348.9" y="31.5">TPLP5907MFX-3.3</text>
<text x="218.3" y="37.2">HDR-M-2.54_1x9</text>
<text x="306.9" y="46.1">C4</text>
<text x="384.5" y="46.1">C10</text>
<text x="306.9" y="49.3">1uF</text>
<text x="384.5" y="49.3">1uF</text>
<text x="113.2" y="58.3">R32</text>
<text x="123.8" y="58.3">R38</text>
<text x="348.9" y="57.5">D1</text>
<text x="40.9" y="63.6">R65</text>
<text x="113.2" y="61.5">10K</text>
<text x="123.8" y="61.5">10K</text>
<text x="348.9" y="60.7">B5819W_C8598</text>
<text x="40.9" y="66.8">10K</text>
<text x="204.3" y="70.9">R1</text>
<text x="348.9" y="68.9">U1</text>
<text x="204.3" y="77.9">R5</text>
<text x="204.3" y="77.7">0</text>
<text x="204.3" y="74.4">R4</text>
<text x="204.3" y="74.2">0</text>
<text x="348.9" y="72">TPLP5907MFX-3.3</text>
<text x="28.7" y="83.1">C15</text>
<text x="98.5" y="83.1">100nF</text>
<text x="101" y="79.6">C16</text>
<text x="204.3" y="81.4">R6</text>
<text x="204.3" y="81.2">0</text>
<text x="26.2" y="86.6">100nF</text>
<text x="204.3" y="88.5">R8</text>
<text x="204.3" y="88.3">0</text>
<text x="204.3" y="85">R7</text>
<text x="204.3" y="84.7">0</text>
<text x="306.9" y="89.9">1uF</text>
<text x="306.9" y="86.7">C3</text>
<text x="384.5" y="89.9">1uF</text>
<text x="384.5" y="86.7">C11</text>
<text x="65.2" y="93.7">SW1</text>
<text x="111.6" y="93.7">C17</text>
<text x="204.3" y="95.3">0</text>
<text x="204.3" y="92">R9</text>
<text x="204.3" y="91.8">0</text>
<text x="65.2" y="96.9">PEC11R-4015F-S0024</text>
<text x="109.1" y="97.2">100nF</text>
<text x="348.9" y="99.6">B5819W_C8598</text>
<text x="348.9" y="96.3">D3</text>
<text x="348.9" y="107.7">U7</text>
<text x="348.9" y="110.8">TPLP5907MFX-3.3</text>
<text x="306.9" y="125.5">C1</text>
<text x="384.5" y="125.5">C2</text>
<text x="306.9" y="128.7">1uF</text>
<text x="384.5" y="128.7">1uF</text>
<text x="12.9" y="137.1">TYPE-C 16PIN 2MD(073)</text>
<text x="41" y="133.9">USB2</text>
<text x="101.9" y="142.7">5V</text>
<text x="101.9" y="139.5">TP_1</text>
<text x="243.8" y="141.2">R26</text>
<text x="216.3" y="148.1">IR2</text>
<text x="243.8" y="144.4">100</text>
<text x="132.2" y="153.9">Q4</text>
<text x="151.3" y="153.3">B5819W_C8598</text>
<text x="151.3" y="150.1">D4</text>
<text x="205.6" y="151.2">IRM-56384</text>
<text x="258" y="155.4">R64</text>
<text x="132.2" y="157.1">AO3400A</text>
<text x="258" y="158.6">10K</text>
<text x="264.2" y="160.6">100</text>
<text x="264.2" y="157.4">R22</text>
<text x="196.1" y="166">R23</text>
<text x="139.7" y="171.3">R19</text>
<text x="196.1" y="169.1">0</text>
<text x="139.7" y="174.4">100k</text>
<text x="252.2" y="178.3">C32</text>
<text x="83.3" y="183.6">R11</text>
<text x="90.3" y="183.6">R14</text>
<text x="153.1" y="183.6">U9</text>
<text x="230.8" y="183.6">10uF</text>
<text x="231" y="180.4">C31</text>
<text x="252.2" y="181.5">100nF</text>
<text x="83.3" y="186.8">5.1k 5.1k</text>
<text x="153.1" y="186.9">ZX-PZ2.54-1-4PWZ</text>
<text x="235.8" y="201.6">XL-1615RGBC-WS2812B</text>
<text x="235.8" y="204.8">LED5</text>
<text x="52.3" y="226">TP_2</text>
<text x="206.9" y="226.2">R52</text>
<text x="58.2" y="229.7">3V3</text>
<text x="87.9" y="232.6">CH340C</text>
<text x="87.9" y="229.3">U8</text>
<text x="196.1" y="231.2">R42</text>
<text x="206.9" y="229.4">100</text>
<text x="196.1" y="234.4">0</text>
<text x="207.9" y="245.3">10uF</text>
<text x="208.1" y="242.1">C42</text>
<text x="229.3" y="245">100nF</text>
<text x="229.3" y="241.8">C45</text>
<text x="55.4" y="268.3">C53</text>
<text x="115.3" y="268.6">C52</text>
<text x="55.6" y="271.8">100nF</text>
<text x="115.3" y="271.8">100nF</text>
</g>
<g font-size="3.2">
<text x="93.7" y="28.6">5</text>
<text x="93.7" y="35.7">3</text>
<text x="93.7" y="32.2">4</text>
<text x="211.2" y="32.2">1</text>
<text x="211.2" y="35.7">2</text>
<text x="93.7" y="39.2">2</text>
<text x="211.2" y="39.2">3</text>
<text x="338.2" y="39.2">2</text>
<text x="341.7" y="41">GND</text>
<text x="93.7" y="42.8">1</text>
<text x="211.2" y="42.8">4</text>
<text x="211.2" y="46.3">5</text>
<text x="211.2" y="49.8">6</text>
<text x="211.2" y="53.3">7</text>
<text x="211.2" y="56.9">8</text>
<text x="211.2" y="60.4">9</text>
<text x="338.2" y="79.8">2</text>
<text x="341.7" y="81.6">GND</text>
<text x="338.2" y="118.6">2</text>
<text x="341.7" y="120.4">GND</text>
<text x="47.9" y="143.3">GND</text>
<text x="56.6" y="141.5">1</text>
<text x="219" y="164.1">OUT</text>
<text x="229.3" y="162.7">1</text>
<text x="218.5" y="171.2">GND</text>
<text x="229.3" y="169.8">2</text>
<text x="47.9" y="182.1">GND</text>
<text x="56.6" y="180.3">12</text>
<text x="243.6" y="233.3">GND</text>
<text x="252.4" y="231.5">3</text>
</g>
<g font-size="3.2" fill="#00f">
<text x="176.1" y="30.4">1</text>
<text x="176.1" y="33.9">2</text>
<text x="180.6" y="31.8">VCC</text>
<text x="180.6" y="35.3">GND</text>
<text x="338.2" y="35.7">1</text>
<text x="361.8" y="35.7">5</text>
<text x="176.1" y="37.5">3</text>
<text x="176.1" y="41">4</text>
<text x="180.6" y="38.9">CS</text>
<text x="256.4" y="38.9">SD_CS</text>
<text x="269.9" y="37.5">14</text>
<text x="269.9" y="41">13</text>
<text x="341.7" y="37.5">VIN</text>
<text x="351.3" y="37.5">VOUT</text>
<text x="176.1" y="44.5">5</text>
<text x="180.6" y="42.4">RESET</text>
<text x="180.6" y="45.9">DC</text>
<text x="252.1" y="42.4">SD_MOSI</text>
<text x="252.1" y="45.9">SD_MISO</text>
<text x="269.9" y="44.5">12</text>
<text x="338.2" y="42.8">3</text>
<text x="341.7" y="44.5">EN</text>
<text x="355.7" y="44.5">NC</text>
<text x="361.8" y="42.8">4</text>
<text x="176.1" y="48">6</text>
<text x="176.1" y="51.6">7</text>
<text x="180.6" y="49.5">SDI(MOSI)</text>
<text x="180.6" y="53">SCK</text>
<text x="254.2" y="49.5">SD_SCK</text>
<text x="259.2" y="53">F_CS</text>
<text x="269.9" y="48">11</text>
<text x="269.9" y="51.6">10</text>
<text x="176.1" y="55.1">8</text>
<text x="176.1" y="58.6">9</text>
<text x="180.6" y="56.5">LED</text>
<text x="180.6" y="60">SDO(MISO)</text>
<text x="55.8" y="76.6">2</text>
<text x="79.7" y="72.7">B</text>
<text x="338.2" y="76.3">1</text>
<text x="361.8" y="76.3">5</text>
<text x="79.7" y="79.8">C</text>
<text x="338.2" y="83.3">3</text>
<text x="341.7" y="78">VIN</text>
<text x="351.3" y="78">VOUT</text>
<text x="361.8" y="83.3">4</text>
<text x="55.8" y="87.2">1</text>
<text x="79.7" y="86.9">A</text>
<text x="341.7" y="85.1">EN</text>
<text x="355.7" y="85.1">NC</text>
<text x="338.2" y="115.1">1</text>
<text x="341.7" y="116.8">VIN</text>
<text x="351.3" y="116.8">VOUT</text>
<text x="361.8" y="115.1">5</text>
<text x="338.2" y="122.1">3</text>
<text x="341.7" y="123.9">EN</text>
<text x="355.7" y="123.9">NC</text>
<text x="361.8" y="122.1">4</text>
<text x="29.3" y="141.5">14</text>
<text x="34.8" y="143.3">SHELL</text>
<text x="46.3" y="146.8">VBUS</text>
<text x="56.6" y="145.1">2</text>
<text x="56.6" y="148.6">3</text>
<text x="46.5" y="150.4">SBU2</text>
<text x="48.7" y="153.9">CC1</text>
<text x="56.6" y="152.1">4</text>
<text x="56.6" y="155.6">5</text>
<text x="48.3" y="157.4">DN2</text>
<text x="48.8" y="160.9">DP1</text>
<text x="56.6" y="159.2">6</text>
<text x="167.1" y="159.2">1</text>
<text x="170.6" y="160.9">1</text>
<text x="48.3" y="164.5">DN1</text>
<text x="48.8" y="168">DP2</text>
<text x="56.6" y="162.7">7</text>
<text x="56.6" y="166.2">8</text>
<text x="167.1" y="162.7">2</text>
<text x="167.1" y="166.2">3</text>
<text x="170.6" y="164.5">2</text>
<text x="170.6" y="168">3</text>
<text x="46.5" y="171.5">SBU1</text>
<text x="56.6" y="169.8">9</text>
<text x="56.6" y="173.3">10</text>
<text x="167.1" y="169.8">4</text>
<text x="170.6" y="171.5">4</text>
<text x="46.3" y="178.6">VBUS</text>
<text x="48.7" y="175">CC2</text>
<text x="56.6" y="176.8">11</text>
<text x="29.3" y="180.3">13</text>
<text x="34.8" y="182.1">SHELL</text>
<text x="252.4" y="228">1</text>
<text x="232.4" y="231.5">4</text>
<text x="235.9" y="233.3">DI</text>
<text x="246" y="229.7">DO</text>
<text x="75.6" y="236.8">1</text>
<text x="80.1" y="238.2">GND</text>
<text x="75.6" y="243.8">3</text>
<text x="75.6" y="240.3">2</text>
<text x="80.1" y="245.3">RXD</text>
<text x="80.1" y="241.7">TXD</text>
<text x="90.9" y="245.3">RTS#</text>
<text x="91.6" y="241.7">R232</text>
<text x="100.5" y="240.3">15</text>
<text x="100.5" y="243.8">14</text>
<text x="75.6" y="250.9">5</text>
<text x="75.6" y="247.4">4</text>
<text x="80.1" y="248.8">V3</text>
<text x="90.6" y="248.8">DTR#</text>
<text x="100.5" y="247.4">13</text>
<text x="100.5" y="250.9">12</text>
<text x="75.6" y="258">7</text>
<text x="75.6" y="254.4">6</text>
<text x="80.1" y="255.8">D-</text>
<text x="80.1" y="252.3">D+</text>
<text x="90.1" y="252.3">DCD#</text>
<text x="93.7" y="255.8">RI#</text>
<text x="100.5" y="254.4">11</text>
<text x="100.5" y="258">10</text>
<text x="75.6" y="261.5">8</text>
<text x="80.1" y="262.9">NC.</text>
<text x="80.1" y="259.4">NC.</text>
<text x="90.4" y="259.4">DSR#</text>
<text x="90.9" y="262.9">CTS#</text>
<text x="102.3" y="261.5">9</text>
</g>
<g font-size="3.2" fill="#f00">
<text x="229.3" y="155.6">3</text>
<text x="219.2" y="157.1">VCC</text>
<text x="232.4" y="228">2</text>
<text x="235.9" y="229.7">VDD</text>
<text x="93.2" y="238.2">VCC</text>
<text x="100.5" y="236.8">16</text>
</g>
</svg>
